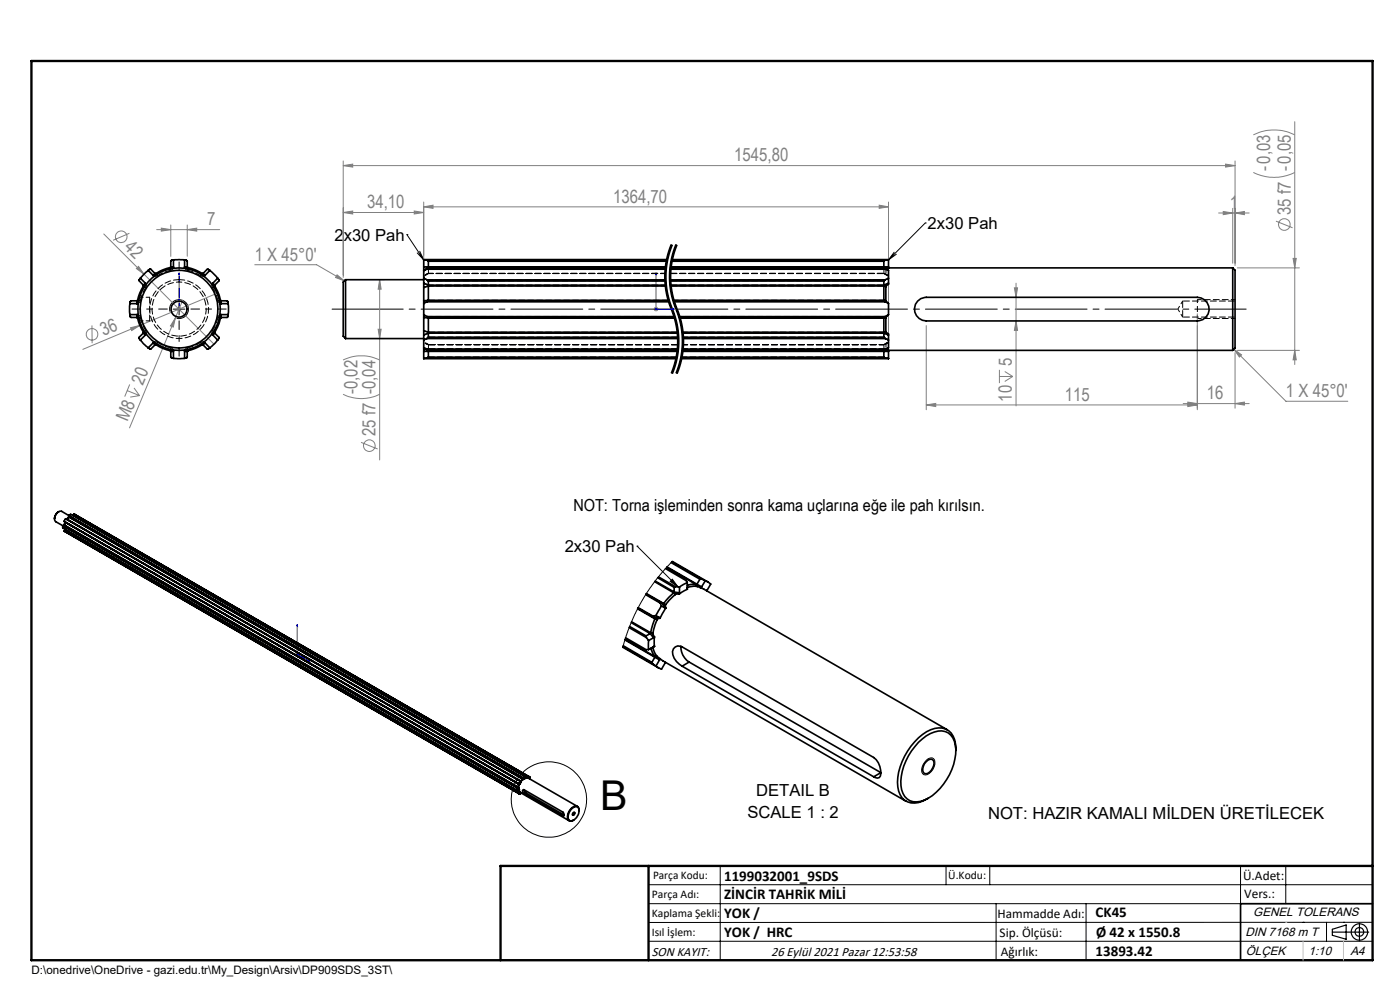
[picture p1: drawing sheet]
<svg xmlns="http://www.w3.org/2000/svg" width="297mm" height="210mm" viewBox="0 0 297 210" stroke-linecap="round" stroke-linejoin="round" font-family="sans-serif">
<g fill="none" stroke="#808080" stroke-width=".21">
<path d="M72.8 35.1l2-.3v.6zM72.8 34.1v24.7M72.8 35.1h189.2M260 34.8l2 .3-2 .3zM262 34.1v22.2M265.9 36.6a9.6 9.6 0 0 0 8.8 0M265.9 28.6a9.9 9.9 0 0 1 8.8 0M274.7 25.8v51.5M22 49.6l23.4 23.4M27.4 49.5l-3.4 1.5M28.9 57l.5-.5 1.2 1.7zM33.2 48.7h13.4"/>
<path d="M34.2 48.4l2 .3-2 .3zM36.2 47.7v6.7M39.7 48.7l2-.3v.6zM39.7 47.7v6.7M54 56.2h13.2l5.9 3.4M71.5 58.3l1.6 1.3-1.9-.7zM72.8 45.1l2-.3v.6zM72.8 45.1h17.1M74.3 59.3h7.3M80.5 59.3v38.3M80.5 59.3l.4 2h-.7zM87.9 44.8l2 .3-2 .3z"/>
<path d="M89.9 43.9l2-.4v.7zM89.9 42.9v30.6M89.9 43.9h98.6M186.5 43.5l2 .4-2 .3zM188.5 42.9v29.9M258.5 45.2h6.5M259.5 44.9l2 .3-2 .3zM261.5 44.2v11.6M262 45.2l2-.3v.6zM262.5 56.8h13.2M270.7 46.9l3.5 1.4M274.3 54.8h.7l-.3 2z"/>
<path d="M19.5 69v3.8M27.7 69.5l2-.5-1.8 1.1zM29.7 69l-12.1 5.1M37.2 67.4l-.4 2-.6-.3zM37.5 65.6h1M38 65.1v1M38.3 65.2l-.7 .7M38.7 63.7l-11.2 27.1M46.3 62.1l-16.6 6.9M72.8 76.4a9 9 0 0 1 7.7 0M74.3 71.8h7.3M80.2 69.8h.7l-.4 2z"/>
<path d="M138.7 65.6h1M138.8 65.2l.7 .7M139.2 65.1v1M139.5 65.2l-.7 .7M196.5 69.1v17.8M212 78.4v2.9M212 79.9h2.8M213.1 78.8l1.7 1.1M214.8 79.9l-1.7 1M215.2 61.1h.7l-.4 2zM215.5 68.1l.4 2h-.7zM215.5 60.1v26"/>
<path d="M254 66.6v20.3M261.8 74.1l1.6 1.2-.5 .4zM261.8 74.1l11 11h13.1M262 74.8v11.8M262.5 74.3h13.2M274.7 74.3l.3 2h-.7zM27 82.9l2.6 1M27.5 81.6l-1 2.5M28.4 82.3l1.2 1.6M29.6 83.9l-2 .3M72.8 83.6a8.6 8.6 0 0 0 7.7 0M76.6 93.8l3.5 1.4"/>
<path d="M196.5 85.9l2-.3v.6zM196.5 85.9h57.5M251 85.6h14M252 85.6l2 .3-2 .3zM252 85.3l2 .3-2 .3zM262 85.6l2-.3v.6zM62.5 138.8h1M62.7 138.4l.7 .7M63 138.3v1M63.4 138.4l-.7 .7"/>
<circle cx="25.7" cy="50.2" r="1.23"/>
<circle cx="272.5" cy="47.6" r="1.24"/>
<circle cx="19.5" cy="70.9" r="1.24"/>
<circle cx="78.3" cy="94.5" r="1.23"/>
</g>
<g fill="none" stroke="#000" stroke-width=".21">
<path d="M86.3 49.8h.1M86.3 49.8l3.6 5.3M88.5 53.6l1.4 1.5M89 53.3l.9 1.8M141.3 58.4l.3 3.6M142.3 58.4l.3 3.6M142.4 51.8a18.4 18.4 0 0 0 .4 15l.3 1.1M142.5 51.9a18.2 18.2 0 0 0 .4 14.8 17.8 17.8 0 0 1-.4 12.5M142.7 51.9a17.6 17.6 0 0 0-1.4 6.5M143.4 51.8a18.4 18.4 0 0 0 .4 15l.3 1.1M143.5 51.9a18.2 18.2 0 0 0 .4 14.8 17.8 17.8 0 0 1-.4 12.5M143.7 51.9a17.6 17.6 0 0 0-1.4 6.5"/>
<path d="M189.7 53.5l-1.2 1.6M190.1 53.9l-1.6 1.2M196.3 47.3h.1M196.3 47.3l-7.8 7.8M36.1 66.1a2 2 0 0 1 1.7-2.5 2 2 0 0 1 2.2 2.2 2 2 0 0 1-2.5 1.7M36.7 65.6h2.5M38 64.3v2.5M141.6 62l.7 2.4M142.3 64.4l.3 .8M142.6 65.2l.1 .3zM142.6 62l.7 2.4M142.7 65.5l.4 1.1"/>
<path d="M143 77.5l-.6 1.7M143.1 78.2l-.4 1.1M143.1 66.6l.6 2.4M143.1 67.9l.5 3v3M143.1 76.9l-.1 .6M143.3 64.4l.8 2.2M143.6 73.9l-.5 3M143.7 69l.3 2.5v1.8M144 77.5l-.6 1.7M144 73.3l-.3 2.5-.6 2.3M144.1 78.2l-.4 1.1M144.1 66.6l.6 2.4"/>
<path d="M144.1 67.9l.4 1.8M144.1 76.9l-.1 .6M144.5 69.7l.2 1.8-.1 2.4M144.5 75.1l-.4 1.8M144.6 73.9l-.1 1.2M144.7 69l.3 2.5v1.8M145 73.3l-.3 2.5-.6 2.3M135.1 115.8h.1M135.1 115.8l8.7 8.7M142.6 122.9l1.2 1.6-1.6-1.2zM121.6 172.4l.1-.1a.34 .34 0 0 1 .3 .3 .34 .34 0 0 1-.4 .4 .3 .3 0 0 1-.3-.3 .3 .3 0 0 1 .3-.3zM196.5 161.2a1 1 0 0 1 1.4-.4 1 1 0 0 1 .4 1.3 2.73 2.73 0 0 1-2 2.3 1.04 1.04 0 0 1-.7-1.7z"/>
<path d="M137.6 187.7h153.6M137.6 191.7h153.6M137.6 199.7h153.6M152.8 183.7v20M200.7 183.7v4M210 183.7v4M211.3 191.7v12M230.4 191.7v12M263.2 183.7v20M272.8 183.7v8M276.4 195.6h.1M281.4 195.6v4.1"/>
<path d="M285 195.6h.1M291.2 195.6l-153.6 .1"/>
<circle cx="116.4" cy="169.6" r="8"/>
</g>
<path d="M254 67.5v-3.9" fill="none" stroke="#000" stroke-width=".21" stroke-dasharray="1.3 .6" stroke-dashoffset=".6" stroke-linecap="butt"/>
<path d="M142.5 51.9a17.8 17.8 0 0 0 0 13.7M143.5 51.9a17.8 17.8 0 0 0 0 13.7M142.5 65.6a17.8 17.8 0 0 1 0 13.6M143.5 65.6a17.8 17.8 0 0 1 0 13.6" fill="none" stroke="#000" stroke-width=".21" stroke-dasharray="6.3 1.3 1.3 1.3" stroke-dashoffset="1.2" stroke-linecap="butt"/>
<g fill="none" stroke="#000" stroke-width=".25">
<path d="M282.6 197.7h7.8M282.6 197.1l3-.9v3l-3-.8zM288.4 195.8v3.8M106.2 203.7h185"/>
<circle cx="288.4" cy="197.7" r="1.74"/>
<circle cx="288.4" cy="197.7" r=".93"/>
</g>
<path d="M38 57.9v.4v-.4M38 57.9v7.7M139.2 57.9l.1 .4h-.2zM139.2 57.9v7.7h3.9M38 65.5v.2zM38 65.6h.1M142.7 65.5l.4 .1-.4 .1zM63 132.5l.1 .3-.1-.1zM63 132.5v6.3l2.8 1.5M65.5 140.1l.3 .2h-.3z" fill="none" stroke="#00f" stroke-width=".21"/>
<path d="M35.5 65.6h-7.5M38 63.1v-7.5M38 68.1v7.5M40.5 65.6h7.5" fill="none" stroke="#000" stroke-width=".21" stroke-dasharray="15.2 1.3 1.3 1.3" stroke-dashoffset="13.4"/>
<path d="M254 67.6h8M262 63.6h-8" fill="none" stroke="#000" stroke-width=".21" stroke-dasharray="1.3 .6" stroke-dashoffset=".4"/>
<path d="M254 67.6v-.1" fill="none" stroke="#000" stroke-width=".21" stroke-dasharray="1.3 .6"/>
<path d="M70.4 65.6h72.1" fill="none" stroke="#000" stroke-width=".21" stroke-dasharray="15.2 1.3 1.3 1.3" stroke-dashoffset=".2"/>
<path d="M143.5 65.6h120.9" fill="none" stroke="#000" stroke-width=".21" stroke-dasharray="15.2 1.3 1.3 1.3" stroke-dashoffset="4.4"/>
<path d="M291.2 191.7h-28v12" fill="none" stroke="#000" stroke-width=".35"/>
<path d="M6.7 12.9h284.5v190.8h-284.5zM137.6 183.7v20M291.2 183.7h-185v20" fill="none" stroke="#000" stroke-width=".5"/>
<path d="M276.4 199.7v4M285 199.7v4" fill="none" stroke="#c0c0c0" stroke-width=".21"/>
<path d="M272.8 195.6h.1" fill="none" stroke="#c0c0c0" stroke-width=".25"/>
<path d="M142.6 122.9l1.2 1.6-1.6-1.2z" fill="#000"/>
<g fill="#00f">
<path d="M142.7 65.5l.4 .1-.4 .1zM139.2 57.9l.1 .4h-.2z"/>
<path d="M65.5 140.1l.3 .2h-.3zM63 132.5l.1 .3-.1-.1z"/>
<path d="M38 65.5v.2zM38 57.9v.4z"/>
</g>
<g fill="#808080">
<path d="M28.9 57l.5-.5 1.2 1.7z"/>
<path d="M27.7 69.5l2-.5-1.8 1.1z"/>
<path d="M37.2 67.4l-.4 2-.6-.3z"/>
<path d="M262 85.6l2-.3v.6zM252 85.3l2 .3-2 .3z"/>
<path d="M72.8 35.1l2-.3v.6zM260 34.8l2 .3-2 .3zM259.5 44.9l2 .3-2 .3zM262 45.2l2-.3v.6zM72.8 45.1l2-.3v.6zM87.9 44.8l2 .3-2 .3zM71.5 58.3l1.6 1.3-1.9-.7zM261.8 74.1l1.6 1.2-.5 .4zM34.2 48.4l2 .3-2 .3zM39.7 48.7l2-.3v.6z"/>
<path d="M186.5 43.5l2 .4-2 .3zM89.9 43.9l2-.4v.7z"/>
<path d="M252 85.6l2 .3-2 .3zM196.5 85.9l2-.3v.6z"/>
<path d="M215.5 68.1l.4 2h-.7zM215.2 61.1h.7l-.4 2z"/>
<path d="M274.3 54.8h.7l-.3 2zM274.7 74.3l.3 2h-.7zM80.5 59.3l.4 2h-.7zM80.2 69.8h.7l-.4 2z"/>
</g>
<g fill="none" stroke="#000" stroke-width=".35">
<path d="M29.8 59l-.3 .4 .1 .2 .8 .9M29.8 59l1 1.1M31.4 57.4l.6-.3 .9 .9M31.4 57.4l-1.6 1.6M31.4 57.4l1.1 1M32.5 58.4l.2 .2M32.9 58h.2M32.9 58l-.4 .4M33.1 58l.1 .2M36.1 56.8l-1.6 .4-1.4 .8M36.1 56.8l.1 .2M36.2 56.6l-.1 .2"/>
<path d="M36.2 56.6h.6M36.8 56.6v.3M36.8 55.1h2.4M36.8 55.1l-.4 .1-.2 .2v1.2M36.8 55.1v1.5M39.2 56.6v.3M39.2 55.1l.5 .3v1.2M39.2 56.6h.5M39.2 55.1v1.5M39.7 56.6l.2 .2M39.9 56.8l1.5 .4 1.5 .8M39.9 56.8l-.1 .2"/>
<path d="M42.9 58h.2M42.9 58l-.1 .2M43.1 58l.4 .4M43.5 58.4l-.2 .2M44.5 57.4l1.7 1.6M44.5 57.4l-.3-.3h-.3l-.8 .9M44.5 57.4l-1 1M46.2 59l.2 .3v.3l-.9 .9M46.2 59l-1 1.1M73.3 59.3v12.5M73.3 59.3l-.5 .5v11.5l.5 .5M73.3 59.3h16.6"/>
<path d="M89.9 59l.7 .4M89.9 57.4v1.6M89.9 57.4h.1M89.9 56.6v.8M89.9 55.1l.7 .1M89.9 56.6h51.4M89.9 55.1v1.5M89.9 59v1.1M90.6 59.4h50.5M90.6 55.2h50.9M90.6 59.4l.3 .2M90.6 55.2l.3 .2"/>
<path d="M90.9 56.8v.3M90.9 55.4v1.4M90.9 59.6h50.2M90.9 56.8h50.4M90.9 55.4h50.6M90.9 59.6v.9M90.9 56.8l-1 .6M141.2 57.1h-50.6l-.7 .3M141.5 55.1h-51.6M142.1 59.4h45.6M142.2 59.6h45.3M142.2 57.1h45.6l.4 .1a.55 .55 0 0 1 .3 .8v1"/>
<path d="M142.2 56.8h45.3M142.3 56.6h46.2M142.5 55.4h45M142.5 55.2h45.2M142.5 55.1h46M187.5 56.8v.3M187.5 55.4v1.4M187.5 59.6v.9M187.5 56.8l.4 .2M187.7 59.4l-.2 .2M187.7 55.2l-.2 .2M187.9 57v.2"/>
<path d="M188.5 56.6v.3l-.6 .1M188.5 59l-.8 .4M188.5 55.1l-.8 .1M188.5 56.8h73M188.5 55.1v1.5M188.5 59v1.1M261.5 56.8v17.5M261.5 56.8l.5 .5v16.5l-.5 .5M27.6 64.4v2.3M27.6 66.7v.5l.2 .1h1.2M27.6 64.4h1.4M27.6 66.7h1.4"/>
<path d="M29 66.7l.3 .1M29 67.3l.2 .1M29 63.8h-1.2l-.2 .6M29 63.8v.6M29 66.7v.6M29.2 63.7l-.2 .1M29.2 67.4l.5 1.6 .7 1.5M29.2 63.7l.2 .1M29.3 64.3l-.3 .1M29.4 67.4h-.2M29.8 72.1l1.6 1.7M30.4 60.5v.2"/>
<path d="M30.4 70.7l-.9 .8v.3l.3 .3M30.4 70.7l.4 .4M30.4 70.5v.2M30.4 60.7l-.7 1.4-.5 1.6M30.4 60.7l.3 .1M30.7 70.3l-.3 .2M30.8 60.1l.2 .2M30.8 60.1l-.4 .4M30.8 71.1l-1 1M31 70.8l-.2 .3M32.5 72.7l.4 .5M32.5 72.7l-1.1 1.1"/>
<path d="M32.7 72.6l-.2 .1M32.9 73.2l-.9 .8h-.2l-.4-.2M33.1 73.1l-.2 .1M33.1 73.1l1.4 .8 1.6 .5M33.2 72.9l-.1 .2M36.1 74.4l.1 .1M36.2 74.1l-.1 .3M36.2 74.5v1.3l.6 .2M36.2 74.5h.6M36.8 74.3v.2M36.8 76h2.4M36.8 74.5v1.5"/>
<path d="M39.2 74.5h.5M39.2 74.5v1.5M39.2 74.3v.2M39.7 74.5v1.2l-.1 .2-.4 .1M39.8 74.1l.1 .3M39.9 74.4l-.2 .1M42.8 72.9l.1 .2M42.9 73.1l.2 .1M42.9 73.1l-1.5 .8-1.5 .5M43.1 73.2l.9 .8 .5-.2M43.3 72.6l.2 .1M43.5 72.7l-.4 .5"/>
<path d="M43.5 72.7l1 1.1M45 70.8l.2 .3M45.2 60.1l-.2 .2M45.2 60.1l.3 .4M45.2 71.1l1 1M45.3 70.3l.2 .2M45.5 60.5v.2M45.5 70.5v.2M45.5 70.7l.9 .8 .1 .3-.3 .3M45.5 60.7l1 1.8 .3 1.2M45.5 60.7l-.2 .1M45.5 70.7l-.3 .4"/>
<path d="M46.2 72.1l-1.7 1.7M46.5 67.4h.3M46.6 64.3l.3 .1M46.8 63.7l.1 .1M46.8 67.4l-.3 1.2-1 1.9M46.8 63.7l-.3 .1M46.9 66.7l-.3 .1M46.9 67.3l-.1 .1M46.9 63.8h1.3l.2 .2v.4M46.9 63.8v.6M46.9 66.7v.6M46.9 64.4h1.5"/>
<path d="M46.9 66.7h1.5M48.4 64.4v2.3M48.4 66.7v.5l-.2 .1h-1.3M73.3 71.8h16.6M89.9 66.7l.7 .5M89.9 64.4v2.3M89.9 66.7v.6M89.9 63.8v.6M89.9 67.3v2.9M89.9 61v2.8M89.9 73.8l.7 .2h53.2M89.9 72.1v1.7"/>
<path d="M89.9 70.2v.9M89.9 60.1v.9M89.9 73.8v.7M89.9 76l53.6 .1M89.9 74.5h53.9M89.9 67.3l1 .1M89.9 70.2l1 .3M89.9 60.1l1 .4M89.9 71.1v1M89.9 73.8h.1M89.9 74.5v1.5M89.9 73.8l1 .6"/>
<path d="M90.6 64l-.7 .4M90.6 71.8l-.7 .3M90.6 75.9l-.7 .1M90.6 64h51.3M90.6 71.8h53.3M90.6 75.9h52.9M90.6 67.2h52.5M90.6 67.2l.3 .1M90.9 67.3v.1M90.9 63.7v.1M90.9 67.4v3.1M90.9 60.7v3"/>
<path d="M90.9 70.5v.2M90.9 60.5v.2M90.9 74v.4M90.9 74.4v1.4M90.9 63.8h51M90.9 67.3h52.2M90.9 67.4h52.3M90.9 63.7h51M90.9 70.5h52.9M90.9 60.7h50.4M90.9 71.5h53M90.9 70.7h52.9"/>
<path d="M90.9 60.5h50.3M90.9 74.4h52.9M90.9 75.8h52.6M90.9 63.8l-.3 .2M90.9 63.7l-1 .1M90.9 60.7l-1 .3M90.9 70.7v.8M90.9 71.5l-.3 .3M90.9 70.7l-1 .4M90.9 75.8l-.3 .1M142.2 60.5h45.3M142.2 60.7h45.3"/>
<path d="M142.8 63.7h44.7M142.9 63.8h44.6M142.9 64h44.9M144.1 67.2h43.6M144.1 67.3h43.4M144.1 67.4h43.4M144.5 75.9h43.3M144.5 75.8h43M144.7 70.5h42.8M144.7 74.4h42.8M144.7 74.5h43.8M144.8 70.7h42.7"/>
<path d="M144.9 71.8h42.9M144.9 71.5h42.6M187.5 67.3v.1M187.5 63.7v.1M187.5 67.4v3.1M187.5 60.7v3M187.5 70.5v.2M187.5 60.5v.2M187.5 74v.4M187.5 74.4v1.4M187.5 63.8l.3 .2M187.5 63.7l.4 .1"/>
<path d="M187.5 60.7l.4 .1M187.5 70.7v.8M187.5 71.5l.3 .3M187.5 70.7l1 .4M187.5 75.8l.3 .1M187.7 67.2l-.2 .1M187.8 64l.7 .4v2.3l-.8 .5M187.8 71.8l.7 .3M187.8 75.9l.7 .1M187.9 63.8l.6 .5M187.9 67.4v2.9M187.9 60.8v3"/>
<path d="M187.9 74.1l.6 .2v.2M187.9 74v.1M187.9 70.3l.6 .5v.3M187.9 67.4h-.4M187.9 70.3l-.4 .2M187.9 74.1l-.4 .3M188.5 66.8l-.6 .6M188.5 60.1v.2l-.6 .5M188.5 72.1v1.7l-.8 .2h-42.9M188.5 76l-44 .1M188.5 74.3h73M188.5 71.1v1"/>
<path d="M188.5 74.5v1.5M188.5 60.1l-1 .4M194.7 63.9l.6-.5 1.2-.3h57.5a2.5 2.5 0 0 1 2.5 2.5 2.5 2.5 0 0 1-2.5 2.5h-57.5a2.51 2.51 0 0 1-2.3-1.5 2.51 2.51 0 0 1 .5-2.7zM12.5 108.5a1.54 1.54 0 0 0-.7 2.2l1.6 .8M12.5 108.5l.5-.1 1.6 1M12.5 108.5l-.1 .1a1.85 1.85 0 0 0-.8 1.5M13.3 111.6l.1 .4 96.4 55.7M13.3 111.6h.1M13.4 111.6l96.3 55.5M13.5 111.5l-.1 .1M13.5 111.5l96.2 55.6M13.5 111.4h.2"/>
<path d="M13.5 111.4l-.2 .2M13.6 112.7h.1M13.6 111.3l-.1 .1M13.6 111.3l.1 .1M13.7 111.4l-.2 .1M13.7 111.4l96.2 55.6M13.7 110.7l.2 .1M13.7 111.4h.1M13.7 112.7l96.5 55.7M13.7 110.7l96.4 55.6M13.7 112.7h.1M13.7 112.7l96.3 55.5"/>
<path d="M13.8 112.3l.1 .1M13.8 112.3v.1M13.8 112.4l.1 .1M13.8 112.4l-.2 .3M13.9 110.8l-.2 .6M13.9 112.4v.1M13.9 110.8l-.3 .5M13.9 110.8l96.2 55.6M13.9 112.4l96.2 55.5M13.9 112.5l-.2 .2M14 110.1l-.3 .2v.4M14 110.1l96.3 55.6"/>
<path d="M14.2 110.2h.1M14.3 110.2l96.2 55.5M14.5 109.7l-.3 .4 .1 .1M14.5 109.7h.2M14.6 109.3l.5-.2 96.3 55.7M14.6 109.3l.1 .1M14.6 109.5l-.1 .2M14.6 109.5l.1 .2M14.6 109.3v.2M14.7 109.7l-.4 .5M14.7 109.7h.1M14.7 109.7l96.2 55.5"/>
<path d="M14.7 109.4l96.2 55.6M14.7 109.5l96.2 55.5M14.7 109.4v.3M15.5 109.4h.1M15.6 109.3l-.1 .1M15.6 109.3l.1 .1M15.6 109.4h.1M15.6 109.4l96.2 55.5M15.7 109.4l96.2 55.5M15.7 109l.1 .1M15.7 109l-.1 .3M15.8 109.1l96.5 55.7"/>
<path d="M15.8 109.1l-.1 .3M15.8 109.1l96.2 55.6M15.8 109.1h.1M142.4 119.3l6.1 3.6M142.5 119.2l6.3 3.6M142.6 119.1l7.6 4.4M132.1 137.3l7.6 4.4M132.2 137.2l6.3 3.6M132.2 137l6.1 3.5M132.6 135.7l6.3 3.7M132.6 135.6l6.3 3.7M132.7 135.3l4.4 2.5h.5"/>
<path d="M133.5 133.1l3.6 2.1M133.6 132.9l3.5 2M133.9 132.1l4 2.3M134 131.9l4 2.3M135.3 129.1l3.6 2.2M135.4 128.9l3.1 1.8M137 126.1l3.1 1.8M137.1 126l2.9 1.7M137.1 134.9v.3M137.1 135.2l.5 .7M137.1 125.9l3.7 2.1M137.6 135.9v1.9"/>
<path d="M137.9 134.4l-.8 .5M137.9 134.4l.7 .9M138 134.2l-.1 .2M138 134.2l.5 .2M138.1 137.5l.8 1.8M138.3 130.7l.6 .4M138.3 130.7l-3-1.7 3.6 2.1M138.4 137.3h.1M138.5 130.7h-.2M138.5 137.3l.4 1.1 .5 .8M138.5 137.3h.1M138.5 134.4l.4 .7"/>
<path d="M138.6 135.3l-1 .6M138.9 137.1l-.3 .1M138.9 135.1v2M138.9 135.1l-.3 .2M138.9 137.1l-1.3 .7M138.9 123.4l4 2.4M138.9 131.3l-.9 2.9M138.9 131.1v.2M138.9 139.3v.1M138.9 131.3l.5 .1M138.9 139.4l-.6 1.1M138.9 139.4l1 .6"/>
<path d="M139 123.3l4 2.3M139.2 130.6l-.7 .1M139.2 130.6l.7 .4M139.4 139.2l.6 .5M139.4 131.4l-.9 3M139.4 139.2l-.5 .1M139.5 122.5l3.5 2.1M139.7 122.4l3.6 2.1M139.9 131l.1 .2M139.9 131l-1 .1M139.9 140l-.7 1.3M140 139.7l52.2 30.3"/>
<path d="M140 131.2l-.6 .2M140 139.7l-.1 .3M140 127.7l.1 .2M140 127.7l.7 .3M140.1 127.9l.2 .6M140.3 128.5l-1.1 2.1M140.3 128.5l.8 .5M140.7 128l.4 1M140.8 128h-.1M140.8 128l.4 .3M141.1 129h.2M141.2 128.3l.1 .7"/>
<path d="M141.2 120.6l4.4 2.6 .2 .4M141.3 129l-1.3 2.2M141.4 120.4l6.3 3.6M141.5 120.3l6.3 3.6M142.9 125.8l-1.1 1-1 1.2M142.9 125.8l.4 .3M143 125.6l-.1 .2M143 125.6l1.1 .2M143 124.6v1M143.3 126.1l-2.1 2.2M143.3 124.5h.8M143.3 124.5l-.3 .1"/>
<path d="M144.1 126l-.8 .1M144.1 125.8v.2M144.1 124.5v1.3M144.5 137.1a3.7 3.7 0 0 0 1.7 3.3M145.8 123.6v1.4l-1.7 1M145.8 123.6l-1.7 .9M147.7 124h-1l-.9 .1M147.7 124l.2 .4M147.8 123.9l-.1 .1M147.8 123.9l1 .6M147.9 124.4l-.7-.1-1.4 .3v-.1M147.9 124.4l.8 .3"/>
<path d="M148.5 122.9l-.7 1M148.7 124.7l52.2 30.1M148.8 122.8l.8 .4M148.8 124.5l-.1 .2M148.8 122.8l-.3 .1M149.6 123.2l1.2 .7-.9 1.4M149.6 123.2l-.8 1.3M138.3 140.5l.2 .3M138.5 140.8l.7 .5M141.2 140.5l-.9 1.4-1.1-.6M144.7 141.3a3.9 3.9 0 0 1-2-3.1 1.33 1.33 0 0 1 2-1l40.6 23.5a4 4 0 0 1 1.5 3.9l-.3 .4-.4 .1-.8-.3M144.7 141.3l40.6 23.5"/>
<path d="M146.2 140.4l40.7 23.5-1.6 .9M146.2 140.4l-1.5 .9M194.8 157.5a6.4 6.4 0 0 1 5.7-2.3 3.8 3.8 0 0 1 2.3 3.8 12.6 12.6 0 0 1-6.7 10.7 3.3 3.3 0 0 1-5-3 12.4 12.4 0 0 1 3.7-9.2zM202.8 159.2a4.6 4.6 0 0 0-2.2-4.6 5.1 5.1 0 0 0-4.9 1.2 13.5 13.5 0 0 0-5.2 11.1 3.5 3.5 0 0 0 5.2 3.1l1.2-.7M109.7 167.1l.1 .2M109.7 167.1h.1M109.8 167.3v.4M109.9 167h.1M109.9 167l-.2 .1M109.9 167l.1 .2M109.9 167.6l.2 .3M110 168.2l.1 .2"/>
<path d="M110 167.6l.2 .3M110 167.6h.1M110 167l.1 .1M110 167.5h.1M110 167.2l-.2 .1M110 167.5l-.2 .2M110.1 167.1v.4M110.1 166.4l-.2 .6M110.1 166.3v.1M110.1 167.1l-.1 .1M110.1 167.9v.1M110.1 166.4h.1"/>
<path d="M110.1 167.9h.1M110.1 168l-.1 .2M110.1 168l.2 .1M110.1 166.2l-.1 .1h.1M110.1 166.2l.2 .1M110.2 167.9l.1 .2M110.2 166.4l-.2 .6M110.3 166.3h.1M110.3 166.3h-.2M110.3 168.1l-.2 .3M110.3 168.1l10.4 6M110.3 166.3l-.1 .1"/>
<path d="M110.3 165.7v.1M110.3 168.1h.1M110.3 165.7h.1M110.3 165.8l-.2 .4M110.3 165.8l.2 .1M110.4 165.7l.1 .2M110.5 165.7h-.1M110.5 165.7v.1M110.5 165.8l.1 .1M110.5 168.2l-.2 .3-.2-.1M110.5 165.9h.1M110.6 165.9l-.3 .4"/>
<path d="M110.9 165.3l-.4 .4M110.9 165.3h.1M110.9 165.2v.1M110.9 165.2l.2 .1M110.9 165v.2M110.9 165.3l-.4 .5M110.9 165h.2M110.9 165h.1M111.1 165.3h-.2M111.1 165.3h.1M111.1 165v.3M111.2 167.5l.3 .7"/>
<path d="M111.2 167.6v-.1a.37 .37 0 0 0-.4 .4 .37 .37 0 0 0 .3 .4l.1 .1M111.2 167.6l8.2 4.7a.46 .46 0 0 1 .3 .4 .46 .46 0 0 1-.3 .4M111.2 168.4l8.2 4.7M111.4 165.1l-.3 .2M111.4 164.8l-.3 .2M111.4 164.8v.3M111.5 168.2l8.2 4.7-.3 .2M111.5 168.2l-.3 .2M111.8 164.9l-.4 .1M111.8 164.9l.1 .1M111.9 165h-.5M111.9 165l.1 .1"/>
<path d="M111.9 164.9h-.1M111.9 164.9l.2 .1M112 164.7h.2M112 164.7l-.1 .2M112 165.1l10.5 6M112.1 165l-.1 .1M112.2 164.7l.3 .2-.2 .2M112.2 164.7l-.1 .3M112.3 165.1v.1M121.2 171.6a.84 .84 0 0 1 .9-.5 .84 .84 0 0 1 .7 .6 2.08 2.08 0 0 1-1.9 2.4 1.76 1.76 0 0 1 .3-2.5zM121.5 172.5l.2-.2a.28 .28 0 0 1 .2 .4 .28 .28 0 0 1-.4 .1zM122.8 171.9a.79 .79 0 0 0-.4-.9 .79 .79 0 0 0-1 .3 2.11 2.11 0 0 0-.7 2.8l.4 .1 .6-.2"/>
<path d="M196.5 161.6a.95 .95 0 0 1 1.6-.1 2.46 2.46 0 0 1-1.6 2.6 .81 .81 0 0 1-.7-1.1l.3-1z"/>
<circle cx="38" cy="65.6" r="8.7"/>
<circle cx="38" cy="65.6" r="1.71"/>
<circle cx="38" cy="65.6" r="8.3"/>
</g>
<g fill="none" stroke="#000" stroke-width=".21" stroke-dasharray="1.3 .6">
<path d="M32.9 58l-.4 .4M33.1 58l.3 .5M33.4 58.5l1.4-.7 1.4-.5M36.1 56.8l.1 .5M36.2 56.6h.6M39.7 57.3l1.5 .5 1.4 .7M39.7 56.6h-.5M39.9 56.8l-.2 .5M42.9 58l-.3 .5M43.1 58l.4 .4M90.6 57.1h.3M90.9 58h.1"/>
<path d="M90.9 55.4l-.3-.2M90.9 55.4h.1M90.9 59.6h.1M90.9 59.6l-.3-.3M142.5 55.4h45M187.5 58h.1M187.5 58l.5 .2M187.5 55.4h.1M187.5 57.1h.3M187.5 59.6h.1M187.8 55.2l-.3 .2M187.8 59.3l-.3 .3"/>
<path d="M188 57l-.5-.2M188 58.2l-.5-.2M188.4 58.5l-.3-.1M29 67.3v-.6M29 63.8v.6M29.2 67.4l.6-.1M29.2 63.7l.6 .1M29.8 63.8l.4-1.5 .7-1.3M30.4 70.6l.4 .5M30.4 60.5l.4-.4M30.5 70.5l.4-.4M30.5 60.7l.4 .3"/>
<path d="M30.9 70.1l-.7-1.3-.4-1.5M31.7 68.1v-5M32.9 73.1l-.4-.4M33.1 73.1l.3-.5M36.1 74.4l.1-.6M36.2 74.5h.6M36.2 73.8l-1.4-.5-1.4-.7M39.7 74.5h-.5M39.9 74.4l-.2-.6M42.6 72.6l-1.4 .7-1.5 .5M42.9 73.1l-.3-.5M43.1 73.1l.4-.4"/>
<path d="M45.1 61l.7 1.3 .4 1.5M45.5 70.5l-.4-.4M45.5 60.7l-.4 .3M45.6 70.6l-.4 .5M45.6 60.5l-.4-.4M46.2 67.3l-.4 1.5-.7 1.3M46.8 67.4l-.6-.1M46.8 63.7l-.6 .1M46.9 67.3v-.6M46.9 63.8v.6M90.6 74h.3M90.6 75.9l.3-.2"/>
<path d="M90.6 71.8l.3-.3M90.9 73.1h.1M90.9 74h.1M90.9 74h-.3M143.6 75.7h-52.7M144.5 75.9h43.3M187.5 74h.3M187.5 73.1h.1M187.5 74h.1M187.5 75.7l.3 .2M187.5 71.5l.3 .3M187.8 74h-.3"/>
<path d="M188 72.9l-.5 .2M188 74.1l-.5 .3M188 60.8l-.5-.1M188 70.3l-.5 .2M188 67.4h-.5M188 63.7h-.5M188 72.8l.1-.1M188.1 72.7h.1M188.5 66.7v.1M188.5 64.3v.1"/>
</g>
<g fill="none" stroke="#000" stroke-width=".21" stroke-dasharray="1.3 .6" stroke-dashoffset=".5">
<path d="M90.9 58l-1 .4M90.9 56.6h-1M187.5 58l1 .4M188 57.1v1.1M188.5 56.6h-1M188.5 58.4l-1-.4M31.7 68.1h-2.1M31.7 63.1h-2.1M90.9 73.1l-1-.4M90.9 74.5h-1M90.9 60.7l-1 .3M90.9 70.5l-1-.4"/>
<path d="M90.9 60.5l-1-.4M90.9 70.6l-1 .5M90.9 67.4l-1-.1M90.9 63.7l-1 .1M188 72.9v1.1M188.5 72.7l-1 .4M188.5 74.5h-1M188.5 60.1l-1 .4M188.5 71.1l-1-.5"/>
</g>
<g fill="none" stroke="#000" stroke-width=".21" stroke-dasharray="1.3 .6" stroke-dashoffset=".3">
<path d="M32.7 58.6l.7-.1M36.2 57.3l.6-.4M39.2 56.9l.5 .4M42.6 58.5l.7 .1M90.6 55.2l-.7-.1M90.9 58h50.3M90.9 59.6h50.3M141.2 58h-50.3M187.5 58l.6 .4M188 58.2l.5 .4M188.5 55.1l-.7 .1M29.3 64.3l.5-.5"/>
<path d="M29.8 67.3l-.5-.5M30.9 61l.1-.7M31 70.8l-.1-.7M33.4 72.6h-.7M36.8 74.2l-.6-.4M39.7 73.8l-.5 .4M43.3 72.6h-.7M45 60.3l.1 .7M45.1 70.1l-.1 .7M46.2 63.8l.5 .5M46.7 66.8l-.5 .5M144.9 73.1h42.6"/>
<path d="M187.5 73.1h-42.6M187.5 71.5h-42.6M188.1 72.7l-.6 .4M188.5 72.6l-.5 .3"/>
</g>
<g fill="none" stroke="#000" stroke-width=".21" stroke-dasharray="1.3 .6" stroke-dashoffset=".4">
<path d="M89.9 57.3l.7-.2M90.6 59.3l-.7-.3M90.9 58v-.9M187.5 57.1v.9M187.8 57.1l.7 .2M188.5 59l-.7 .3M89.9 76l.7-.1M89.9 72.1l.7-.3M90.6 74l-.7-.2M90.9 74v-.9M187.5 73.1v.9M187.8 75.9l.7 .1"/>
<path d="M187.8 71.8l.7 .3M188.5 73.8l-.7 .2"/>
</g>
<g fill="none" stroke="#000" stroke-width=".21" stroke-dasharray="1.3 .6" stroke-dashoffset=".2">
<path d="M90.9 56.8h50.4M141.2 57.1h-50.3M141.3 56.6h-50.4M90.9 60.7h50.4M90.9 67.4h52.3M141.2 60.5h-50.3M144.8 74.5h42.7M144.8 70.6h42.7M144.8 74h42.7M187.5 74h-42.7M187.5 74.4h-42.7M187.5 70.5h-42.7"/>
<path d="M187.5 63.7h-44.6"/>
</g>
<g fill="none" stroke="#000" stroke-width=".21" stroke-dasharray="1.3 .6" stroke-dashoffset="-.1">
<path d="M141.5 55.2h-50.9M142.2 58h45.3M142.2 59.6h45.3M142.3 56.8h45.2M187.5 58h-45.3M187.5 56.6h-45.2M187.5 57.1h-45.3M187.8 55.2h-45.3M90.6 75.9h52.9M90.9 73.1h53M90.9 74.5h52.9M90.9 74h52.9"/>
<path d="M90.9 70.6h52.9M141.9 63.7h-51M142.3 60.7h45.2M143.8 74.4h-52.9M143.8 70.5h-52.9M143.8 74h-52.9M143.9 71.5h-53M143.9 73.1h-53M144.2 67.4h43.3M187.5 60.5h-45.3M250.9 63.9v3.4"/>
</g>
<path d="M38 59.3a6.2 6.2 0 0 0-5.6 9.1 6.2 6.2 0 0 0 10.6 .9 6.2 6.2 0 0 0-3.9-9.9l-1.1-.1M90.6 57.1h50.6M90.9 55.4h50.6M141.2 59.3h-50.6M142.9 64h44.9M143.1 67.1h-52.5M144.9 71.8h42.9M187.5 75.7h-42.9" fill="none" stroke="#000" stroke-width=".21" stroke-dasharray="1.3 .6" stroke-dashoffset=".1"/>
<path d="M38 59.8a5.8 5.8 0 0 1 5.1 8.3 5.8 5.8 0 0 1-9.7 .9 5.8 5.8 0 0 1 3.6-9.1l1-.1M142.2 57.1h45.6M187.8 59.3h-45.6M90.6 71.8h53.3M90.6 64h51.3M187.8 67.1h-43.7" fill="none" stroke="#000" stroke-width=".21" stroke-dasharray="1.3 .6" stroke-dashoffset=".7"/>
<path d="M250.9 67.3h11.1M262 63.9h-11.1" fill="none" stroke="#000" stroke-width=".21" stroke-dasharray="1.3 .6" stroke-dashoffset="-.2"/>
<path d="M89.9 58.6l1-.6M90.9 58l-1 .5M90.9 56.8l-1 .5M90.9 73.1l-1-.5M90.9 74.4l-1-.6M90.9 73.1l-1-.6M249.9 65.6l1 1.7M250.9 63.9l-1 1.7" fill="none" stroke="#000" stroke-width=".21" stroke-dasharray="1.3 .6" stroke-dashoffset=".6"/>
<path d="M142.6 119.1l-3.1 3.5-3.2 4.6-1.6 3-1.3 3-1.3 4.1" fill="none" stroke="#000" stroke-width=".21"/>
<text font-size="8.7" x="127.3" y="171.7">B</text>
<g font-size="3.9" fill="#808080">
<text x="155.8" y="34.2">1545,80</text>
<text x="269.4" y="36.2" transform="rotate(-90 269.4 36.2)">-0,03</text>
<text x="44" y="47.8">7</text>
<text x="77.9" y="44.2">34,10</text>
<text x="130.1" y="43">1364,70</text>
<text x="260.9" y="44.3">1</text>
<text x="273.8" y="45.6" transform="rotate(-90 273.8 45.6)">35 f7 -0,05</text>
<text x="26.2" y="52.6" transform="rotate(45 26.2 52.6)">42</text>
<text x="54.1" y="55.3">1 X 45°0'</text>
<text x="21.9" y="71.3" transform="rotate(-23 21.9 71.3)">36</text>
<text x="214.7" y="77.7" transform="rotate(-90 214.7 77.7)">5</text>
<text x="30.3" y="81.8" transform="rotate(-67 30.3 81.8)">20</text>
<text x="75.8" y="83.6" transform="rotate(-90 75.8 83.6)">-0,02</text>
<text x="27.1" y="89.6" transform="rotate(-67 27.1 89.6)">M8</text>
<text x="214.7" y="85.2" transform="rotate(-90 214.7 85.2)">10</text>
<text x="225.9" y="85">115</text>
<text x="256.1" y="84.7">16</text>
<text x="272.8" y="84.2">1 X 45°0'</text>
<text x="79.7" y="92.5" transform="rotate(-90 79.7 92.5)">25 f7 -0,04</text>
</g>
<g font-size="3.5">
<text x="71" y="51.1">2x30 Pah</text>
<text x="196.8" y="48.6">2x30 Pah</text>
<text x="121.6" y="108.3">NOT: Torna işleminden sonra kama uçlarına eğe ile pah kırılsın.</text>
<text x="119.8" y="117.2">2x30 Pah</text>
<text x="158.6" y="173.4">SCALE 1 : 2</text>
<text x="160.4" y="168.9">DETAIL B</text>
<text x="209.6" y="173.8">NOT: HAZIR KAMALI MİLDEN ÜRETİLECEK</text>
</g>
<g font-size="3.2">
<text x="153.6" y="190.8">ZİNCİR TAHRİK MİLİ</text>
<text x="153.6" y="186.8">1199032001_9SDS</text>
<text x="153.6" y="194.8">YOK /</text>
<text x="232.4" y="194.5">CK45</text>
<text x="153.6" y="198.8">YOK / HRC</text>
<text x="232.4" y="202.8">13893.42</text>
<text x="232.5" y="198.8">Ø 42 x 1550.8</text>
</g>
<g font-size="2.8">
<text x="263.7" y="186.7">Ü.Adet:</text>
<text x="263.9" y="190.5">Vers.:</text>
<text x="211.6" y="194.8">Hammadde Adı:</text>
<text x="138.3" y="202.8">SON KAYIT:</text>
<text x="163.6" y="202.8">26 Eylül 2021 Pazar 12:53:58</text>
<text x="212.1" y="198.7">Sip. Ölçüsü:</text>
<text x="212.3" y="202.7">Ağırlık:</text>
</g>
<g font-size="2.6">
<text x="265.9" y="194.4">GENEL TOLERANS</text>
<text x="264.2" y="198.5">DIN 7168 m T</text>
<text x="264.3" y="202.6">ÖLÇEK</text>
<text x="277.6" y="202.6">1:10</text>
<text x="286.5" y="202.6">A4</text>
</g>
<g font-size="2.5">
<text x="138.3" y="190.5">Parça Adı:</text>
<text x="138.5" y="186.5">Parça Kodu:</text>
<text x="201.2" y="186.5">Ü.Kodu:</text>
<text x="138.3" y="194.5">Kaplama Şekli:</text>
<text x="138.3" y="198.6">Isıl İşlem:</text>
<text x="6.7" y="206.7">D:\onedrive\OneDrive - gazi.edu.tr\My_Design\Arsiv\DP909SDS_3ST\</text>
</g>
</svg>
